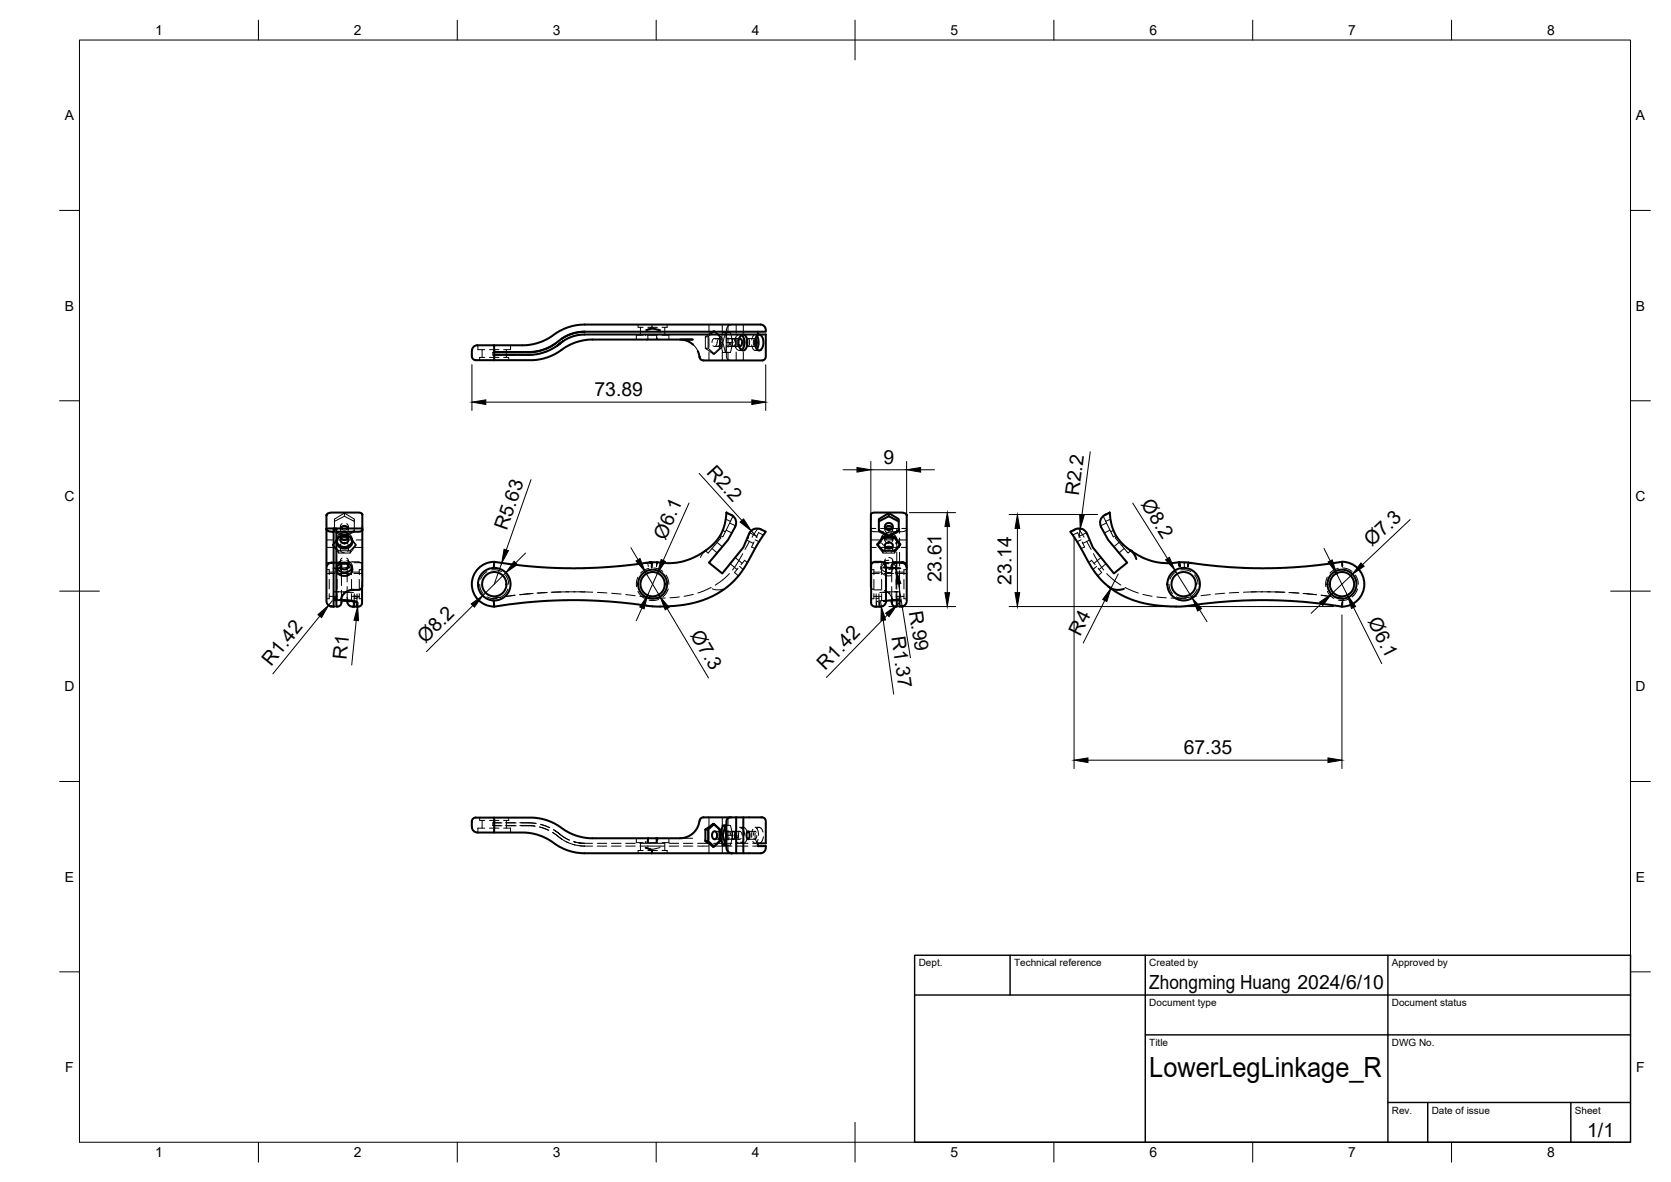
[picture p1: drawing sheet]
<svg xmlns="http://www.w3.org/2000/svg" width="420mm" height="297mm" viewBox="0 0 420 297" stroke-linecap="round" stroke-linejoin="round" font-family="sans-serif">
<!-- layer: Hidden -->
<g fill="none" stroke="#000" stroke-width=".25">
<path d="M120.2 86.8v1.1h1.7M121.2 87.9v1.9M121.9 89.8h-1.3v.7M123.1 87.9h2.4M123.1 89.8h2.4M123.9 88.5v.7h.4M123.9 88.5h.4M123.9 89.2h2M124.3 88.5h-.4M126.6 89.8h1.3v.7M127.1 89.2h2.4M127.3 87.9v1.9"/>
<path d="M128.4 86.8v1.1h-1.8M134.2 89.2h-3.5M137.7 88.2l-2.3 .7M140.1 86.9l-1.3 .8M140.4 85.8l-.7 .5M140.4 85.8h.1M141.2 85.2l-.8 .6M141.2 85.2h.1M141.6 85.7h.1M143.6 84.7l-2.1 1.1M147 84.1l-2.3 .2M160.4 81.6v.7h1.3"/>
<path d="M161 82.3v1.9M161.7 84.2h-1.7v1.1M162.3 84.3l.1 .1M162.9 84.3l.1 1M162.9 84.2h2.4M162.9 82.3h2.4M163.9 81.6v.5l-.1 .2-1.5 .6M165.1 84.3v1l.2-.4M166.5 84.2h1.7v1.1M167.2 82.3v1.9M167.7 81.6v.7h-1.2M174.3 86.6l1.2 1.6"/>
<path d="M175.9 89.7h.1M177.4 84.6h.7v2.9M178.1 84.6l1.6-1.4h-.4l-1.9 1.4v2.9l1.9 1.5h.4l-1.6-1.5h-.7M178.3 81.6v2.1M178.3 84.9v2.4M178.3 88.5v2.1M179.3 83.2l1.6 1.4v2.9l-1.6 1.5M179.7 83.2l1.6 1.4M179.7 85.1h1.3M179.7 87.1h1.3M180 85.3a.66 .66 0 0 0-.8-.1 .66 .66 0 0 0-.2 .9M180.3 86.1a.66 .66 0 0 1-.2 .8 .66 .66 0 0 1-.8 0"/>
<path d="M180.9 87.5h.4l-1.6 1.5M180.9 84.6h.4v2.9M181.4 85.3a.65 .65 0 0 0-.8-.1 .65 .65 0 0 0-.3 .8v.1M181.6 86.1a.67 .67 0 0 1-.2 .8 .67 .67 0 0 1-.8 0M181.6 81.6v2.1M181.6 84.9v2.4M181.6 88.5v2.1M181.8 86.1l.6 2.5M182.4 83.6l-.6 2.5h-.7M182.5 83.6l.1 2.5-.1 2.5M182.6 86.9l.1 3 .3 .5 .6 .2M182.6 86.1h1.7l-.6 2.5h-2l-.2-1a3.1 3.1 0 0 1 0-3.1l.2-.9h2l.6 2.5"/>
<path d="M183 85.1h2.9M183 87.1h2.9M183 81.6v2.1M183 84.9v2.4M183 88.5v2.1M183.3 85.3a.37 .37 0 0 0-.5-.2 .37 .37 0 0 0-.2 .5v.5M183.5 86.1v.2a.48 .48 0 0 1-.1 .6 .48 .48 0 0 1-.6 0l-.1-.1M183.6 86.1a.67 .67 0 0 0 .2 .8 .67 .67 0 0 0 .8 0M183.6 86.1h.1M183.9 85.3a.63 .63 0 0 1 .7-.1 .63 .63 0 0 1 .2 .8v.1M184 81.6l-.8 .3-.5 .7-.1 3.1M184.3 85.2a.57 .57 0 0 1 .7 .6v.6a.56 .56 0 0 1-.7 .6l-.3-.7z"/>
<path d="M184.7 86.7a1.29 1.29 0 0 0 1.7 1.2M185.1 81.6v2.1M185.1 84.9v2.4M185.1 88.5v2.1M185.8 85.1a1.2 1.2 0 0 0 0 2M185.9 88.1h1M186.4 84.2a1.24 1.24 0 0 0-1.7 1.3M186.9 81.6v2.1M186.9 84.9v2.4M186.9 88.5v2.1M187.9 85.2l.3-.1 .2 .3v1.1a.38 .38 0 0 1-.4 .5 .38 .38 0 0 1-.3-.5zM188.1 85.1h1.8"/>
<path d="M188.1 87.1h1.8M189 86.7a1.18 1.18 0 0 0 1 1.3l.3-.2M189.9 88.1h1M190 85.1a1.18 1.18 0 0 0-.4 1.8l.4 .1M190.3 84.4a.68 .68 0 0 0-.8-.2 .68 .68 0 0 0-.4 .8l-.1 .5M82.1 133h.1M82.1 129.5h.1M82.1 135.7h1.5M82.1 137.6h2.1M83.7 136.8l1.5-1.9h2.8l1.5 1.9M84.1 133.3l1.9 1a1.01 1.01 0 0 0 1.5-.2l1.6-.8M84.1 131v2.6l2.5 1.3v-.3"/>
<path d="M84.8 135.7h1.5M85.2 138.4v.6h2.8M85.2 134.9v.3h2.8M85.2 135.2l-1.5 1.9M85.4 137.6h2.4M85.6 132.3v.7M85.6 134.8v.9M85.6 137.1v1.1M85.6 132.8a.98 .98 0 0 0 1 1.1 .98 .98 0 0 0 1-1.1M85.7 135.2a.98 .98 0 0 1 .4-1.2 .98 .98 0 0 1 1.2 .2l.3 .4-.1 .6M85.7 132.8a1.05 1.05 0 0 0 1.7 0M85.8 136.7a.77 .77 0 0 0 0 .8 .77 .77 0 0 0 .8 .3"/>
<path d="M85.8 137.7a.77 .77 0 0 0 0 .9 .77 .77 0 0 0 .8 .3M86 133.9a1.79 1.79 0 0 0-1.4 2M86 131.6a.84 .84 0 0 0-.3 1.1M86.6 128.9v.8l2.5 1.3v-.5l-1.9-1.2a.68 .68 0 0 0-.6-.4 .68 .68 0 0 0-.6 .4l-1.9 1.2v.5l2.5-1.3M86.6 136.3a.78 .78 0 0 1 .8 .3 .78 .78 0 0 1 0 .9M86.6 137.4a.77 .77 0 0 1 .8 .3 .77 .77 0 0 1 0 .9M86.9 135.7h1.5M87.2 131.6a.81 .81 0 0 1 .3 1.1M87.2 133.9a1.79 1.79 0 0 1 1.4 2M87.6 132.3v.7M87.6 134.8v.9M87.6 137.1v1.1"/>
<path d="M88 138.4v.6l1.5-1.9v-.3l-1.5 1.6h-2.8l-1.5-1.6v.3l1.5 1.9M88 134.9v.3l1.5 1.9M88.6 135.7v.4M89 137.6h2.1M89.1 131v2.6l-2.5 1.3M89.6 135.7h1.5M91.1 133.2h.1M177.5 138.3l-.1 .1 .1-.1M179 137.8l1.3 1.1M179.3 136.8l.4 .3-1.6 1.9-.7-.6-.7 .7-.6 1M180.3 136.3l1.3 1.1M180.9 134.9l.4 .3-1.6 1.9"/>
<path d="M182.4 133.6l-.6 1.3-.7-.3M182.6 133.2l1.4 .7M182.6 128.9l1.7 .8-.6 1.3-1.2-.5M183.5 131.4l1.5 .8M183.7 131l-1.3 2.6-.7-.3M186.8 139.1l-2.6 4.1M187.7 135.7l1.7 .9M188.5 136l-1.2 2.1M188.5 133.9l1.8 .9M189.6 136.2l-.6 1.3 .8 .4M189.9 135.7l1 .4M190.5 132.8l-1.4 2.2"/>
<path d="M192 134.5l-1.3-.6-.6 1.2M219 133.2l.6 .4h2.5M219 132.8h1.2M219 135.7h2.1M219 137.6h1.3M220.6 136.8v.3l1.4 1.9v-.6M220.7 136.9l-.1 .2M221 133.3v.3l2.5 1.3M221.4 132.8h1.2M221.5 135.7v.4M221.5 137.6h1.4M221.8 136.6a2.11 2.11 0 0 0 2.3 .8"/>
<path d="M222.3 137.5l.9 .4 1.3-.3M222.3 135.7h2.4M222.5 132.3v.7M222.5 134.8v.9M222.5 137.1v1.1M222.6 132.7a.77 .77 0 0 0 .3 1.1M222.6 135.2a.9 .9 0 0 0 0 .9 .9 .9 0 0 0 .9 .5M222.8 137.6a.65 .65 0 0 0-.3 .7 .65 .65 0 0 0 .4 .5M222.9 135.6a.93 .93 0 0 1-.1-1.4 .93 .93 0 0 1 1.4 0 .93 .93 0 0 1-.2 1.4M223.1 134.5l-1.2 .6-.4 .7 .1 .8M223.3 133.6h2.2M223.5 133.9a1.94 1.94 0 0 0-2 1.4"/>
<path d="M223.5 134.8a.9 .9 0 0 1 .8 .4 .9 .9 0 0 1 0 .9M224.1 137.6h1.3M224.2 137.6a.65 .65 0 0 1 .3 .7 .65 .65 0 0 1-.5 .5M224.2 134.6l1.1 .8 .2 .7-.2 .7M224.3 132.8h1.9v1.2M224.4 132.7a.77 .77 0 0 1-.4 1.1M224.5 132.3v.7M224.5 134.8v.9M224.5 137.1v1.1M224.7 134.2a1.66 1.66 0 0 1 .5 2.4M224.9 138.4v.6h-2.9M225.5 138.8v3.4"/>
<path d="M225.5 135.2v2.4M225.5 132.8v1.2M225.9 135.7h2.1M226 133.3v.3l-2.5 1.3v-.3M226.2 138.8v3.4M226.2 135.2v2.4M226.3 136.9l.1 .2M226.4 136.8v.3l-1.5 1.9M226.6 137.6h1.4M226.7 132.8h1.3M228 133l-.5 .5-1.3 .1M228 129.5h.1"/>
<path d="M269.7 134.5l1.3-.6 .6 1.2M271.1 132.8l1.5 2.2M271.8 135.7l-1 .4M272.1 136.2l.6 1.3-.9 .4M273.2 136l1.2 2.1M273.2 133.9l-1.8 .9M274 135.7l-1.7 .9M274.9 139.1l2.6 4.1M278 131l1.3 2.6 .7-.3M278.2 131.4l-1.5 .8M279 128.9l-1.6 .8 .6 1.3 1.2-.5M279.1 133.2l-1.4 .7"/>
<path d="M279.3 133.6l.6 1.3 .7-.3M280.8 134.9l-.4 .3 1.6 1.9M281.4 136.3l-1.3 1.1M282.4 136.8l-.4 .3 1.6 1.9 .7-.6M282.7 137.8l-1.3 1.1M284.2 138.3v.1M82.1 143.2h.7v1.2M82.1 141.4h2.1M82.1 144.1h2.1M82.5 141.6l-.4 1M82.8 145.6v2.4M82.8 149.2v1.3h-.7"/>
<path d="M82.8 143.8h2M82.8 149.9h2M83.3 141.3h.1M83.3 141.3l-.8 .3M83.3 141.3h1.6M83.4 152.4h.1M83.5 141.5l-.5-.2-.5 .3M83.5 152.2l-.4 .2M83.8 150.8h.1M83.8 142.8h.1M83.8 150.8h.2M83.8 150.8h.5"/>
<path d="M83.8 142.8h1.9M84.4 148.7h.6M84.6 148.7l4.3 .2M84.6 150.8h1.3zM84.6 150.8l1.3 .1M84.8 149.2v1.7h1.1M84.8 145.6v2.4M84.8 141.5h.1M84.9 141.4a1 1 0 0 1 1 1M84.9 141.3a1.01 1.01 0 0 1 1 1l-.5-.8M84.9 141.3a1 1 0 0 1 1 1M85 150.8h.7"/>
<path d="M85.1 148.7h-1.2M85.4 141.4h2.4M85.4 144.1h2.4M85.5 142.8h-1.7M85.6 140.9v1.4M85.7 150.8h.1M85.7 142.8h.1M85.7 142.8h-.6l.5 .3 .3 .6M85.7 142.7h.1M85.7 150.9h.1M85.9 142.3v4.9M85.9 148.3v2.2"/>
<path d="M85.9 142.3h.1M85.9 142.7h-1.1v1.7M85.9 142.5l-.3-.6-.5-.4h-1.7l-.9 .4-.4 1M85.9 149.9l-.3 .6-.5 .3h.6M86 140.9a1.54 1.54 0 0 0-1.4 1.8M86 140.3a.71 .71 0 0 0-.4 .7 .71 .71 0 0 0 .7 .6M86.3 148.8l1.8 .1M86.6 149.1h-.1M87.2 140.3a.71 .71 0 0 1 .4 .7 .71 .71 0 0 1-.7 .6M87.2 140.9a1.54 1.54 0 0 1 1.3 1.8M87.3 150.1v.9M87.3 142.7h1.1v1.7"/>
<path d="M87.3 150.1l.1 .6 .5 .4M87.3 147.4v2.7M87.3 151h.1M87.6 140.9v1.4M87.7 142.6l.2-.1-2.2 .2M88.4 145.6v2.4M88.4 149.2v1.7h-1.1M88.4 143.8h1.9M88.4 149.9h1.9M88.5 148.2h.1M88.6 142.3v.8M89 141.4h2.1"/>
<path d="M89 144.1h2.1M89.1 149.2v1.2M89.1 150.4h.7l-.1 2M89.1 150.4l-.1 .6M89.8 149.3v1.1M90.1 148.2h.1M90.3 149.2v1.3h.7M90.3 145.6v2.4M91 144.9v-2.9l-.2-.5-.6-.3-2.2 .1-.5 .5-.2 .6v3.8M91 143.2h-.7v1.2M91 146v1.6M120.6 146.8l.2 1.1 .7 1.3"/>
<path d="M122.4 143.7l-.8 .6-.8 1.3M122.4 150l1.1 .4h1.4M123.6 143.2l1.5 .1 1 .3M123.9 150.4l2.1-.3-2.1 .3 .4 2M127.1 144.5l.7 1.2 .1 1.1M127.7 148l-.8 1.3-.8 .7M129.5 149.6l-2.4 .3M132.7 149.2l-2 .2M132.7 149.3l-2 .2M133.8 149.1l-1.1 .1M134 149.1l-1.3 .2M137.4 148.9l-2.4 .1"/>
<path d="M137.6 148.9l-2.4 .2M141 148.7l-2.4 .1M142.2 148.7h2.4M143.1 148.7l-4.3 .2M144.3 148.7h2.7M145.8 148.7h1.2M147 148.7l2 .1M150.2 148.9l2.4 .1M153.8 149.1l2.4 .2M157.4 149.4l2.3 .3M160.4 145l-.4 1.2v1.2M160.4 148.6l.6 .9 1.1 .9"/>
<path d="M160.9 149.8l3 .4 3.4 .1M162.3 141.5h.1M162.9 141.4l.1 1M163.2 142.8l-.8 .3-1.3 .9M164.4 142.7l1.4 .4 .8 .5M165.1 141.3v1l.2-.8M165.3 141.3h.1M165.6 150.6l-.9 .3-1.5-.1M167.5 144.5l.5 1.2 .2 1.1M168 148l-.5 1-.8 1M170.8 150l-2.4 .2M174.3 149.4l-2.3 .4"/>
<path d="M178.8 147.6l-3.3 1.4M179.1 148l1 .2 1.7-.2M183 147.4l-.1 .1M183.4 144.2l-1.6 1.5-1.9 1.3M183.6 141.7l1.7 1.4M184.8 140.1l1.8 1.5M185.6 142.8l-.9 1.1 1 .8M185.9 142.3l1 .8M187.9 141.4l-.7-.6-.9 1.1M219 141.4h2.1M219 144.1h2.1M219 143.2h.7v1.2"/>
<path d="M219 147.6l.3 .4 .4 .2h1.8M219.7 145.6v2.4M219.7 149.2v1.3h-.7M219.7 143.8h2M219.7 149.9h2M220.3 149.3v1.1M221 149.2l.1 3.2v-1.1M221 150.4h-.7l.1 2v-1.2l1.8-.3M221.2 148.9l4.3-.2v2.1l-2.2 .1M221.5 142.3v.8M221.5 148.2h.1M221.7 149.2v1.7h1.1"/>
<path d="M221.7 145.6v2.4M221.8 143.9l.3 .4 .8 .4 1.2-.1M221.8 143.2a2.3 2.3 0 0 0 2.3 .6M222.3 141.4h2.4M222.3 144.1h2.4M222.4 148.4l1.3 .9 .5 1.2M222.5 140.9v1.4M222.7 140.5a.77 .77 0 0 0-.1 .9 .77 .77 0 0 0 .9 .3M222.8 142.7h-1.1v1.7M222.8 142.6l-.6-.1 .4 .4 .2 .6M222.8 150.1l-.2 .6-.4 .4 .6-.1M223.2 141.4l-1.1 .5-.6 .9"/>
<path d="M223.5 140.8a1.89 1.89 0 0 0-2 1.2M223.5 140.1a.78 .78 0 0 1 .8 .3 .78 .78 0 0 1 0 .9M223.5 141.6a.78 .78 0 0 0-.9 .3 .78 .78 0 0 0 .1 .9M223.5 149.1h.1M223.8 148.8l-1.8 .1M223.8 150.9l-1.7 .1M224.2 151.4h.1M224.2 142.7v1M224.2 149.9v1M224.2 142.7h1.1v1.7M224.2 149.9l.2 .6 .5 .3h-.5M224.2 143.7v2.5"/>
<path d="M224.2 147.4v2.5M224.3 141.9a.78 .78 0 0 1 0 .9 .78 .78 0 0 1-.8 .3M224.3 142.7h.1M224.4 150.8h.1M224.4 142.8h.1M224.4 142.8h.5l-.4 .3-.3 .6M224.4 150.8h.7M224.4 142.8h1.9M224.4 141.6l.7 .5 .3 .7 .1 .5-.4 .8M224.5 140.9v1.4M224.6 141.1a1.3 1.3 0 0 1 .5 2.1M225 148.7h1.2v2.1"/>
<path d="M225 148.7h.7M225.2 141.3a1.01 1.01 0 0 0-1 1l.4-.8M225.2 141.5h.1M225.2 141.5l-.6 .3-.4 .7M225.2 141.5h1.4M225.3 145.6v2.4M225.3 149.2v1.7h-1.1M225.3 143.8h2M225.3 149.9h2M225.5 143.4v4.6M225.5 148.6v.1M225.5 150.3h.7"/>
<path d="M225.8 150.8h.5M225.9 141.4h2.1M225.9 144.1h2.1M226 150.8l-2.1 .1M226.2 143.4v4.6M226.2 148.6v.1M226.3 150.8h.1M226.3 142.8h.1M226.6 152.4h.1M226.6 141.5h.1M226.6 141.5l.9 .4 .5 1M227.3 149.2v1.3h.7"/>
<path d="M227.3 145.6v2.4M227.5 141.6h.1M228 151l-.1 .4M228 143.2h-.7v1.2M273.8 141.4l.6-.6 1 1.1M275.7 142.3l-.9 .8M276.1 142.8l.9 1.1-1 .8M276.8 140.1l-1.7 1.5M278.1 141.7l-1.7 1.4M278.3 144.2l1.6 1.5 1.9 1.3M282.9 147.6l3.3 1.4M287.4 149.4l2.3 .4"/>
<path d="M290.9 150l2.3 .2M293.9 146.8l.2 1.1 .7 1.3M295.8 143.7l-.9 .6-.7 1.3M295.8 150l1 .4h1.4M296.4 141.3h.1M296.9 143.2l1.5 .1 1 .3M298.4 141.4h-.6v1.2M299.3 141.5h.1M300.4 144.5l.7 1.2 .1 1.1M300.8 149.8l-3 .4-3.4 .1M301 148l-.7 1.3-.9 .7M304.3 149.4l-2.3 .3"/>
<path d="M307.9 149.1l-2.4 .2M311.5 148.9l-2.4 .1M314.7 148.7l-2 .1M315.9 148.7h-1.2M317.1 148.7h2.4M317.4 148.7h-2.7M318.6 148.7l4.3 .2M320.7 148.7l2.4 .1M324.1 148.9l2.4 .2M324.3 148.9l2.4 .1M327.6 149.1l1.4 .2M327.9 149.1l1.1 .1"/>
<path d="M329 149.2l2 .3M332.2 149.6l2.4 .3M333.7 145l-.3 1.2v1.2M333.7 148.6l.6 .9 1.1 .9M336.5 142.8l-1.3 .6-.8 .6M337.5 142.2v.3M337.5 151.1v.3M337.7 142.7l1.4 .4 .9 .5M337.8 150.4l-2.1-.3 2.1 .3-.4 2M338.9 150.6l-.9 .3-1.5-.1M340.8 144.5l.6 1.2 .1 1.1M341.3 148l-.4 1-.9 1"/>
<path d="M120.6 205.5v.7h1.3M121.2 206.2v1.9M121.9 208.1h-1.7v1.1M123.1 208.1h2.4M123.1 206.2h2.4M123.9 207.4l2.3 .1M123.9 207.4h2M123.9 206.7h2M126.2 206.8l-2.3-.1v.7M126.6 208.1h1.8v1.1M127.1 207.4h2.4M127.1 206.7h2.4"/>
<path d="M127.3 206.2v1.9M127.4 207.5h2.4M127.4 206.8h2.4M127.9 205.5v.7h-1.3M130.7 206.7l4 .2M130.7 207.4l3.8 .2M131 206.8l3.8 .2M131 207.5l3.6 .1M135.6 207.8l2.3 .8M135.8 207.9l2.2 .8M135.9 207.1l2.2 .8M136 207.2l2.2 .8"/>
<path d="M138.9 209.2l1.5 1M139 209.2l1.4 1M139.2 208.5l1.7 1.2-1.6-1.1M140.4 210.2l1 .7M140.4 210.2h.1M140.4 210.2l2.5 1.6M140.8 209.7l2.4 1.4-2.3-1.4M141.2 210.8h.1M141.5 210.2l.1 .1M142.4 211.5l2.2 .8M144 212.2l2.3 .4h2.7M144.3 211.5l2.7 .4z"/>
<path d="M145.8 212.5l1.2 .1M147 211.9h2M150.2 211.9h2.4M150.2 212.6h2.4M153.8 211.9h2.3M153.8 212.6h2.3M157.3 211.9h2.4M157.3 212.6h2.4M160 210.7v1.1h1.7M160.9 211.9h6.2M160.9 212.6h6.2M161 211.8v1.9"/>
<path d="M161.7 213.7h-1.3v.7M162.9 211.8h2.4M162.9 213.7h2.4M166 213l-.7 .2a2.78 2.78 0 0 1-2.7-.2M166.5 213.7h1.2v.7M167.2 211.8v1.9M168.2 210.7v1.1h-1.7M168.3 211.9h2.3M168.3 212.6h2.3M170.9 210.7h.8M170.9 210.7h.1M171.8 211.9h2.4"/>
<path d="M171.8 212.6h2.4M172 210.7h2.2M175.4 211.9h2.8M175.4 212.6h2.8M175.9 206.3h.1M178.3 205.4v2.1M178.3 208.7v2.4M178.3 212.3v2.1M179.3 207h.4l-.2 .2M179.4 212.6h4.6M179.4 211.9h4.6M179.5 212.7l.2 .1h-.4"/>
<path d="M179.7 207l1.6 1.5h-.4M179.7 208.9h1.3M179.7 210.9h1.3M180.3 209.9v.1a.65 .65 0 0 0 .3 .8 .65 .65 0 0 0 .8-.1M180.6 209.1a.67 .67 0 0 1 .8 0 .67 .67 0 0 1 .2 .8M181.3 208.5v2.9h-.4M181.3 211.4l-1.6 1.4M181.6 205.4v2.1M181.6 208.7v2.4M181.6 212.3v2.1M182.5 207.4h1.2l.6 2.5h-1.7M182.6 210.3a.38 .38 0 0 0 .2 .5 .38 .38 0 0 0 .5-.1l.1-.2"/>
<path d="M183 208.9h2.9M183 210.9h2.9M183 205.4v2.1M183 208.7v2.4M183 212.3v2.1M183.4 209.3a.39 .39 0 0 0-.5-.4 .39 .39 0 0 0-.3 .6M183.6 205.4h.1M184 214.4h.1M184.3 209.9l-.6 2.5h-1.2M184.3 209a.57 .57 0 0 1 .7 .7v.5a.56 .56 0 0 1-.7 .6l-.3-.7zM184.6 209.1a.67 .67 0 0 0-.8 0 .67 .67 0 0 0-.2 .8M184.8 209.9v.1a.63 .63 0 0 1-.2 .8 .63 .63 0 0 1-.7-.1"/>
<path d="M185.2 208.3a2.65 2.65 0 0 0-.5 2.2M185.2 212.6h2.9M185.2 211.9h2.9M185.3 209.9v.1a.64 .64 0 0 0 .2 .8 .64 .64 0 0 0 .8-.1M185.6 209.1a.68 .68 0 0 1 .8 0 .68 .68 0 0 1 .2 .8M185.8 209.2l-.1 1.3M185.9 207.9h1M186.2 208a1.99 1.99 0 0 1 1 1.9M186.3 208.2l.4-.3 .5 .1 .5 .6 .2 .6M187 211a1.03 1.03 0 0 1-.7 .9 1.03 1.03 0 0 1-1.1-.4M187.9 210.4l-.2 .9-.4 .5-.5 .1-.6-.3M188.1 208.9h1.8"/>
<path d="M188.1 210.9h1.8M189.3 212.6h1.2M189.3 211.9h1.2M189.3 208.4l-.3 .9v1.1M189.9 207.9h1M189.9 209.4v1l.4 1.3M190.1 208l.5 .8 .1 1.1M190.1 209.2a.39 .39 0 0 0-.5-.2 .39 .39 0 0 0-.1 .5l-.1 .4M190.3 208.3l.3-.4 .6 .1 .7 1.1M190.3 209.9v.3a.49 .49 0 0 1-.1 .5 .49 .49 0 0 1-.5 .1l-.1-.1M190.6 210.9a.73 .73 0 0 1-.3 .8 .73 .73 0 0 1-.9 0l-.1-.3M191.9 210.3l-.3 1.1-.7 .5"/>
</g>
<!-- layer: Visible -->
<g fill="none" stroke="#000" stroke-width=".51">
<path d="M118.6 88.1v1.4a1.54 1.54 0 0 0 2 1h3.6M124.2 86.8h-3.2a2.14 2.14 0 0 0-2.3 .9v.4M139.7 86.3l-2.5 1.4-2.7 .7-10.2 .1M140.1 86.9l.8-.6-2.7 1.7-1.8 .7-1.7 .4-10.4 .1M140.9 86.3l2.3-1.5 1.3-.4 1.9-.3h46.2v5.6l-.3 .6-.5 .3h-15l-.5-.2-.3-.4-.5-1.8M141.5 85.8l-.7 .5M141.5 85.8h.1M147 83.4l-2.6 .3-1.5 .5-1.7 1M162.6 82.9h.2a3.1 3.1 0 0 1 2.9 0l.3 .1M170.9 85.3l1.8 .4 1.6 .9M171.7 85.3h2.5l-26.6 .1-3.5 .9-2.1 1-2.8 1.9-3.2 1.1-2 .2h-9.8v-3.7h7.7l2.1-.3 3.3-1.1 4.6-2.8 1.7-.6 2.1-.4h45.6l.8 .3 .5 .9v.6h-46.3l-1.8 .3-1.7 .5-4.4 2.9-2.9 1.1-2 .3h-9.2M185.8 85.1a1.03 1.03 0 0 1 .8 1 1.03 1.03 0 0 1-.8 1"/>
<path d="M186.2 84.4l.5-.3h.4l.4 .4 .4 .8-.1 1.9-.4 .6-.4 .3-.4-.1-.4-.3-.4-.9v-1.4zM186.4 84.2a2.55 2.55 0 0 1 0 3.7M190 85.1a1.61 1.61 0 0 1 0 1.9M190.3 84.3l.5-.2 .5 .2 .6 1.3-.1 1.6-.3 .5-.6 .4-.6-.3-.4-1.1v-1.1zM190.3 84.4a3.7 3.7 0 0 1 0 3.4M190.5 83.4v.7M82.1 132.8v.2M82.1 133h.1M82.1 133l.4 .5 1.4 .1v18.8l-1.1-.2-.5-.4-.2-.7zM82.1 132.8v-3.4l.3-.4 .9-.2h6.9l.7 .2 .2 .3v3.5M82.1 132.8h9M83.9 133.6v-.8h.7v19.6l.7-.1 .4-.3 .2-1.8 .6-1.1"/>
<path d="M84.6 135.9a2.04 2.04 0 0 0 2 1.6 2.04 2.04 0 0 0 2-1.6M85 135.1l1.3-.6 1.4 .2 .8 .9 .1 .8-.2 .6-.7 .6-.7 .2h-.9l-.7-.3-.5-.5-.3-.6v-.7zM85.6 132.8l.4-.5 .6-.1 .6 .1 .4 .5M85.7 132.7l.1 .1M85.7 135.2a1.05 1.05 0 0 0 1.8 0M86.3 135.7h.6M87.5 132.7l-.1 .1M91.1 132.8v14.7l-.6 .7-2.6 .1-1.3 .8M91.1 133.2l-.3 .3-.6 .1h-5.6M177.5 138.3h.1M184 129.5l-1.4-.7-.4 3.2-1.1 2.5-1.9 2.4-2.6 2-3.1 1.6-2.5 .8-2.4 .2-3.4-.2M184 129.5a2.21 2.21 0 0 1 .8 2.9l-1.8 3.3-4.7 5.7 3.3 2.7 5.3-6.5 1.4-3.5a2.53 2.53 0 0 1 3.6-.8l.7 .3-1.9 2.8-4.1 7.1-2.4 2.8-2.7 2.1-3.4 1.9-4.8 1.5-5.2 .6-4.8-.1a127.7 127.7 0 0 0-17.3-1.5l-9.8 .3-4.4 .3-7.5 1"/>
<path d="M221 130.5l1.9-1.2a.68 .68 0 0 1 .6-.4 .68 .68 0 0 1 .6 .4l.9 .6a1.25 1.25 0 0 1 1 1.7v.9a.99 .99 0 0 1-1 1.3l-.9 .5a1.01 1.01 0 0 1-1.6-.2l-.6-.3a1.08 1.08 0 0 1-.9-1.5zM222 134.9h2.9l1 1.3a.54 .54 0 0 1 .4 .5 .54 .54 0 0 1-.3 .5l-1.1 1.2h-2.9l-1-1.1a.51 .51 0 0 1-.3-.5 .51 .51 0 0 1 .3-.5zM222 134.9v.3l-1.3 1.7M222.6 132.7l.3-.4 .6-.1 .5 .1 .4 .4M222.6 132.8h1.7M222.8 136.5a.9 .9 0 0 1 1.2-.1 .9 .9 0 0 1 .2 1.2 .9 .9 0 0 1-1.3 .2 .9 .9 0 0 1-.1-1.3zM222.8 137.6a1.23 1.23 0 0 1 1.4 0M222.9 137.6h1.2M223.5 128.9v.8l-2.5 1.3M223.5 129.7l2.5 1.3M224.9 134.9v.3h-2.9M224.9 135.2l1.4 1.7"/>
<path d="M276.9 132.4l1.7 3.3 4.8 5.7-3.3 2.7-5.3-6.5-1.5-3.5a2.52 2.52 0 0 0-3.6-.7l-.6 .2 2 3 3.3 5.8 1.7 2.5 2.1 2.1 3.1 2.1 2.8 1.4 3.3 1 3.9 .7a38.5 38.5 0 0 0 7.8 0 114.8 114.8 0 0 1 14.5-1.3l5.4-.1 6.8 .3 5.5 .5 6.1 .8M277.8 129.4l1.2-.6 .6 3.4 .8 2 1.5 2.1 2.3 2M277.8 129.4a2.22 2.22 0 0 0-.9 3M284.2 138.3l2.8 1.6M284.2 138.3h.1M284.2 138.3l.9 .9 .6 1.3M284.2 138.4h.1M287 140l2 .8 2.3 .6 2.7 .1 2.6-.2v1l-.2-.8M83.9 150.3h.7M84 150.8h.6M84.6 150.8h-.7M84.7 142.7a2.2 2.2 0 0 0 3.8 0"/>
<path d="M84.9 142.1l1.2-.7 1.3 .1 .6 .4 .5 .6 .1 .6-.1 .6-.6 .6-.7 .4-1.5-.1-.8-.6-.3-.5v-.7zM85.9 150.9l2.1 .1 .9 .2 .1 1.2v-1.4M85.9 150.8l3.6 .4 .2 .1v1.1M85.9 150.9l2 .2M85.9 141.8a.9 .9 0 0 1 1.2-.2 .9 .9 0 0 1 .2 1.3 .9 .9 0 0 1-1.2 .1 .9 .9 0 0 1-.2-1.2zM86.3 141.6h.6M86.6 149.1h.1M91 147.6v4l-.3 .6-.6 .2-2-.1-.7-.6-.1-.7M124.2 151.1l.1 1.3M124.3 141.2a5.6 5.6 0 0 0-5.7 5.6 5.6 5.6 0 0 0 5.7 5.6M163.2 141.4h-.6a119.6 119.6 0 0 1-16.6 1.4h-5.7l-5.5-.3-10.5-1.3-.1 1.3M165.2 141.3l-2 .1h.7v1.2"/>
<path d="M219 147.6v-18.4l.9-.4h6.9l.7 .2 .5 .4v21.6M219.2 141.5l.7-.3h1.7l.7 .3 .5 .8v8.9l-.4 .8-.7 .4h-2l-.4-.2-.3-.6v-9.6zM222.8 142.6l3.5 .2M225.2 141.5h.1M225.2 141.4a.98 .98 0 0 0-1 1M225.5 150.8h.1M225.5 150.8v1.6h-.5l-.5-.3-.3-1.2M226 150.8h.2v1.6h.8M226.3 150.8l-3.5 .2M226.6 141.5l.5-.2 .5 .3M226.6 152.2l.4 .2M227.5 141.6l-.5-.3h-1.8a1.11 1.11 0 0 0-1 1.4"/>
<path d="M227.5 141.6h.1M227.6 141.6l.4 1M227.9 151.4l-.2 .5-.7 .5M278.7 147.4l1 .6 1.1 .2 1.8-.2M296.6 141.3l2.2 .1M298.8 141.4l-.1 1M298.8 141.4l.5 .1a115 115 0 0 0 14.1 1.2l6.5 .1 5.5-.2 5.9-.6 6.1-.8 .1 1M337.4 141.2a5.6 5.6 0 0 1 5.6 5.6 5.6 5.6 0 0 1-5.6 5.6M337.5 151.4l-.1 1M118.6 206.5v1.3M118.7 207.8a1.91 1.91 0 0 0 2.3 1.4h3.2M119.6 205.5h4.6v3.7h7.7l2.1 .3 3.3 1.1 4.6 2.8 2.8 .8 1.9 .2h17.3"/>
<path d="M119.6 205.5a1.01 1.01 0 0 0-1 1M124.2 205.5h9.8l2 .2 3.2 1.1 2.8 1.9 2.1 1 3.5 .9 15.4 .1M162.3 213l1.5 .6 .1 .3v.5M162.4 211.6l-.1 .1M163 210.7h2.1M163 210.7l-.1 .9M165.1 210.7l.2 .4M165.1 210.7v.9M177.5 208.3l-.1 .2M178.1 208.5v2.9h-.7M178.1 211.4l1.4 1.3M179.4 209l.3-.1a1.11 1.11 0 0 1 .6 1 1.11 1.11 0 0 1-.6 1 1.14 1.14 0 0 1-.3-1.9z"/>
<path d="M179.5 207.2l-1.4 1.3h-.7v2.9l1.4 1a.51 .51 0 0 0 .5 .3 .51 .51 0 0 0 .4-.3l1.2-1v-2.9l-1-1a.53 .53 0 0 0-.5-.4 .53 .53 0 0 0-.5 .3l-1.4 1M181.1 209.9h.7l.6 2.5M181.7 207.4h.8l.1 2.5-.1 2.5h-.7a5.2 5.2 0 0 1-.1-4.7zM182.4 207.4l-.6 2.5M182.6 209.5v.8M183.6 205.4l-.7 .4-.3 .6v6.6l.4 1 1 .4M185.1 205.4h6.6l.6 .3 .3 .6v5.6h-2.1v.7h2.1l-.1 .9-.4 .6-.8 .3h-27.4M185.1 205.4h-8.5l-.6 .4-.5 2-.7 1-.6 .7-1.2 .7-1.7 .5h-6.2M185.1 205.4v9M186.9 205.4v9M188.3 209.2l.2 .5-.2 .9M188.4 209.2l-.3-.3a1.51 1.51 0 0 0 0 2l.3-.3"/>
<circle cx="86.6" cy="135.6" r=".95"/>
<circle cx="223.5" cy="132.4" r=".95"/>
<circle cx="124.3" cy="146.8" r="3.1"/>
<circle cx="124.3" cy="146.8" r="4.1"/>
<circle cx="164.1" cy="146.8" r="3.1"/>
<circle cx="164.1" cy="146.8" r="3.7"/>
<circle cx="297.6" cy="146.8" r="3.1"/>
<circle cx="297.6" cy="146.8" r="4.1"/>
<circle cx="337.4" cy="146.8" r="3.1"/>
<circle cx="337.4" cy="146.8" r="3.7"/>
</g>
<g fill="#000">
<circle cx="284.3" cy="138.4" r=".25"/>
<circle cx="83.9" cy="152.4" r=".25"/>
<circle cx="87.3" cy="151" r=".25"/>
<circle cx="88.6" cy="148.2" r=".25"/>
<circle cx="89.1" cy="149.9" r=".25"/>
<circle cx="89.8" cy="150" r=".25"/>
<circle cx="162.3" cy="141.5" r=".25"/>
<circle cx="224.3" cy="150.9" r=".25"/>
<circle cx="224.6" cy="150.8" r=".25"/>
<circle cx="226.8" cy="141.3" r=".25"/>
<circle cx="299.3" cy="141.5" r=".25"/>
<circle cx="184" cy="214.4" r=".25"/>
</g>
<!-- layer: BORDER -->
<g fill="none" stroke="#000" stroke-width=".25">
<path d="M20 10.1h390v276.9h-390zM65 5.1v5M115 5.1v5M165 5.1v5M215 5.1v10M265 5.1v5M315 5.1v5M365 5.1v5M15 52.9h5M410 52.9h5M15 100.7h5M410 100.7h5"/>
<path d="M15 148.6h10M405 148.6h10M15 196.4h5M410 196.4h5M15 244.2h5M410 244.2h5M65 287v5M115 287v5M165 287v5M215 282.1v9.9M265 287v5M315 287v5"/>
<path d="M365 287v5"/>
</g>
<!-- layer: TITLEBLOCK -->
<path d="M230 240.1h180v46.9h-180zM230 250h180M254 240.1v9.9M288 240.1v46.9M349 240.1v46.9M288 260.1h122M349 277.1h61M359 277.1v9.9M395 277.1v9.9" fill="none" stroke="#000" stroke-width=".36"/>
<!-- layer: FD_Dimensions -->
<g fill="none" stroke="#000" stroke-width=".25">
<path d="M118.7 91.6v11.6M192.5 91.7v11.5M122.2 101.1h66.8M175.8 119l10.7 11.8M212 118.1h3.5M219 116v14.7M219 118.1h9M228 116v14.7M231.5 118.1h3.5M274.1 113.5l-2 15.9M132.1 139l-2.4 2.4M133.5 120.5l-6.2 17.7"/>
<path d="M158.6 137.7l1.8 3M173.2 126.4l-6.4 14.4M188.9 133.4l1.5 1.6M191.6 133.2a2.19 2.19 0 0 0-2.3-.1 2.19 2.19 0 0 0-1.1 2.2M228.7 128.8h11.6M238.2 132.3v16.6M253.7 129.3h22.3M255.8 132.8v16.1M270.1 135.3v57.9M271.6 132.8l-.3 2.2M272.5 133.2a2.19 2.19 0 0 0-2.8 .3M284.8 126.4l8.8 14"/>
<path d="M332.9 137.8l1.6 3.2M354.6 130.6l-12 11.3M80.4 154.8l-11.8 14.5M83.5 151l-.9 1.1M89.6 155.9l-1.2 11.2M90 151.4l.1 1M118.9 152.2l-11.7 11.6M126.2 141.5l-1.9 5.3M127.2 143.9l-5.8 5.8M161.4 152.8l-1.4 3.2M162.2 143.7l3.8 6.3M165.3 144l-2.5 5.6"/>
<path d="M167.8 153l10.4 17.4M221.4 151.1l.2 1.3M222.1 155.9l2.6 18.5M222.8 150.9a1.37 1.37 0 0 1-1.4 1.5M223.1 154.5l-15.3 15.8M223.5 152.4h16.8M225.2 142.3l.2 1M225.9 146.7l3 18.6M226.5 151l-.9 1M253.7 152.4h81.6M277.8 150.9l-5.4 10.7M281.2 144.2l-1.8 3.6"/>
<path d="M295.4 143.3l4.4 7M301.6 153.3l1.9 2.9M332.2 151.7l-2.5 2.4M336 144.1l2.8 5.4M337.4 154.5v38.7M340.1 144.3l-5.3 5M340.3 152.7l7.1 14.1M273.6 191h60.3"/>
</g>
<g fill="#000" stroke="#000" stroke-width=".25">
<path d="M118.7 101.1l3.5-.6v1.1zM189 100.5l3.5 .6-3.5 .5zM215.5 117.5l3.5 .6-3.5 .5zM228 118.1l3.5-.6v1.1zM126.7 138l1.1 .4-1.6 3.1zM186.1 131.2l.9-.8 1.9 3zM238.2 128.8l.6 3.5h-1.2zM255.8 129.3l.6 3.5h-1.2zM271.5 129.3l1.1 .1-1 3.4zM79.9 154.5l2.7-2.4-1.7 3.1zM89.9 152.4l.2 3.6-1.1-.1zM118.5 151.8l2.9-2.1-2.1 2.9z"/>
<path d="M129.3 141l.8 .9-2.9 2zM162.8 149.6l-.9 3.4-1-.5zM159.9 141l1-.6 1.3 3.3zM166.2 140.6l1.1 .5-2 2.9zM166 150l2.3 2.6-1 .7zM221.6 152.4l1.1 3.4-1.2 .2zM222.7 154.1l2.9-2.1-2.1 2.9zM225.4 143.3l1.1 3.3-1.1 .2zM237.6 148.9h1.2l-.6 3.5zM255.2 148.9h1.2l-.6 3.5zM279.4 147.8l-1.1 3.4-1-.5zM293.1 140.7l.9-.6 1.4 3.2z"/>
<path d="M299.8 150.3l2.3 2.6-1 .7zM331.8 151.3l3-2-2.2 2.9zM333.9 141.2l1.1-.5 1 3.4zM338.8 149.5l2.1 2.9-1.1 .5zM342.2 141.5l.8 .8-2.9 2zM270.1 191l3.5-.5v1.1zM333.9 190.5l3.5 .5-3.5 .6z"/>
</g>
<text font-size="7" x="289" y="270.6">LowerLegLinkage_R</text>
<g font-size="4.9">
<text x="149.5" y="99.6">73.89</text>
<text x="177.5" y="118.8" transform="rotate(48 177.5 118.8)">R2.2</text>
<text x="222.1" y="116.6">9</text>
<text x="271.3" y="124.7" transform="rotate(-83 271.3 124.7)">R2.2</text>
<text x="286.8" y="126.6" transform="rotate(58 286.8 126.6)">Ø8.2</text>
<text x="127.4" y="133.5" transform="rotate(-71 127.4 133.5)">R5.63</text>
<text x="167.3" y="135.9" transform="rotate(-66 167.3 135.9)">Ø6.1</text>
<text x="345" y="137.5" transform="rotate(-43 345 137.5)">Ø7.3</text>
<text x="236.7" y="146.4" transform="rotate(-90 236.7 146.4)">23.61</text>
<text x="254.4" y="146.9" transform="rotate(-90 254.4 146.9)">23.14</text>
<text x="228.5" y="153.7" transform="rotate(81 228.5 153.7)">R.99</text>
<text x="107" y="161.8" transform="rotate(-45 107 161.8)">Ø8.2</text>
<text x="173.5" y="159.5" transform="rotate(59 173.5 159.5)">Ø7.3</text>
<text x="224.2" y="160.2" transform="rotate(82 224.2 160.2)">R1.37</text>
<text x="271.6" y="160" transform="rotate(-63 271.6 160)">R4</text>
<text x="343.8" y="156.2" transform="rotate(63 343.8 156.2)">Ø6.1</text>
<text x="68.2" y="167.7" transform="rotate(-51 68.2 167.7)">R1.42</text>
<text x="87.1" y="166" transform="rotate(-84 87.1 166)">R1</text>
<text x="207.5" y="168.6" transform="rotate(-46 207.5 168.6)">R1.42</text>
<text x="297.6" y="189.6">67.35</text>
<text x="289" y="248.5">Zhongming Huang 2024/6/10</text>
<text x="399.1" y="285.7">1/1</text>
</g>
<g font-size="3.5">
<text x="39" y="8.8">1</text>
<text x="89" y="8.8">2</text>
<text x="139" y="8.8">3</text>
<text x="189" y="8.8">4</text>
<text x="239" y="8.8">5</text>
<text x="289" y="8.8">6</text>
<text x="339" y="8.8">7</text>
<text x="389" y="8.8">8</text>
<text x="16.3" y="30.2">A</text>
<text x="411.3" y="30.2">A</text>
<text x="16.3" y="78">B</text>
<text x="411.3" y="78">B</text>
<text x="16.2" y="125.9">C</text>
<text x="411.2" y="125.9">C</text>
<text x="16.2" y="173.7">D</text>
<text x="411.2" y="173.7">D</text>
<text x="16.3" y="221.6">E</text>
<text x="411.3" y="221.6">E</text>
<text x="16.4" y="269.4">F</text>
<text x="411.4" y="269.4">F</text>
<text x="39" y="290.8">1</text>
<text x="89" y="290.8">2</text>
<text x="139" y="290.8">3</text>
<text x="189" y="290.8">4</text>
<text x="239" y="290.8">5</text>
<text x="289" y="290.8">6</text>
<text x="339" y="290.8">7</text>
<text x="389" y="290.8">8</text>
</g>
<g font-size="2.5">
<text x="231" y="242.9">Dept.</text>
<text x="255" y="242.9">Technical reference</text>
<text x="289" y="242.9">Created by</text>
<text x="350" y="242.9">Approved by</text>
<text x="289" y="252.8">Document type</text>
<text x="350" y="252.8">Document status</text>
<text x="289" y="262.9">Title</text>
<text x="350" y="262.9">DWG No.</text>
<text x="350" y="279.9">Rev.</text>
<text x="360" y="279.9">Date of issue</text>
<text x="396" y="279.9">Sheet</text>
</g>
</svg>
